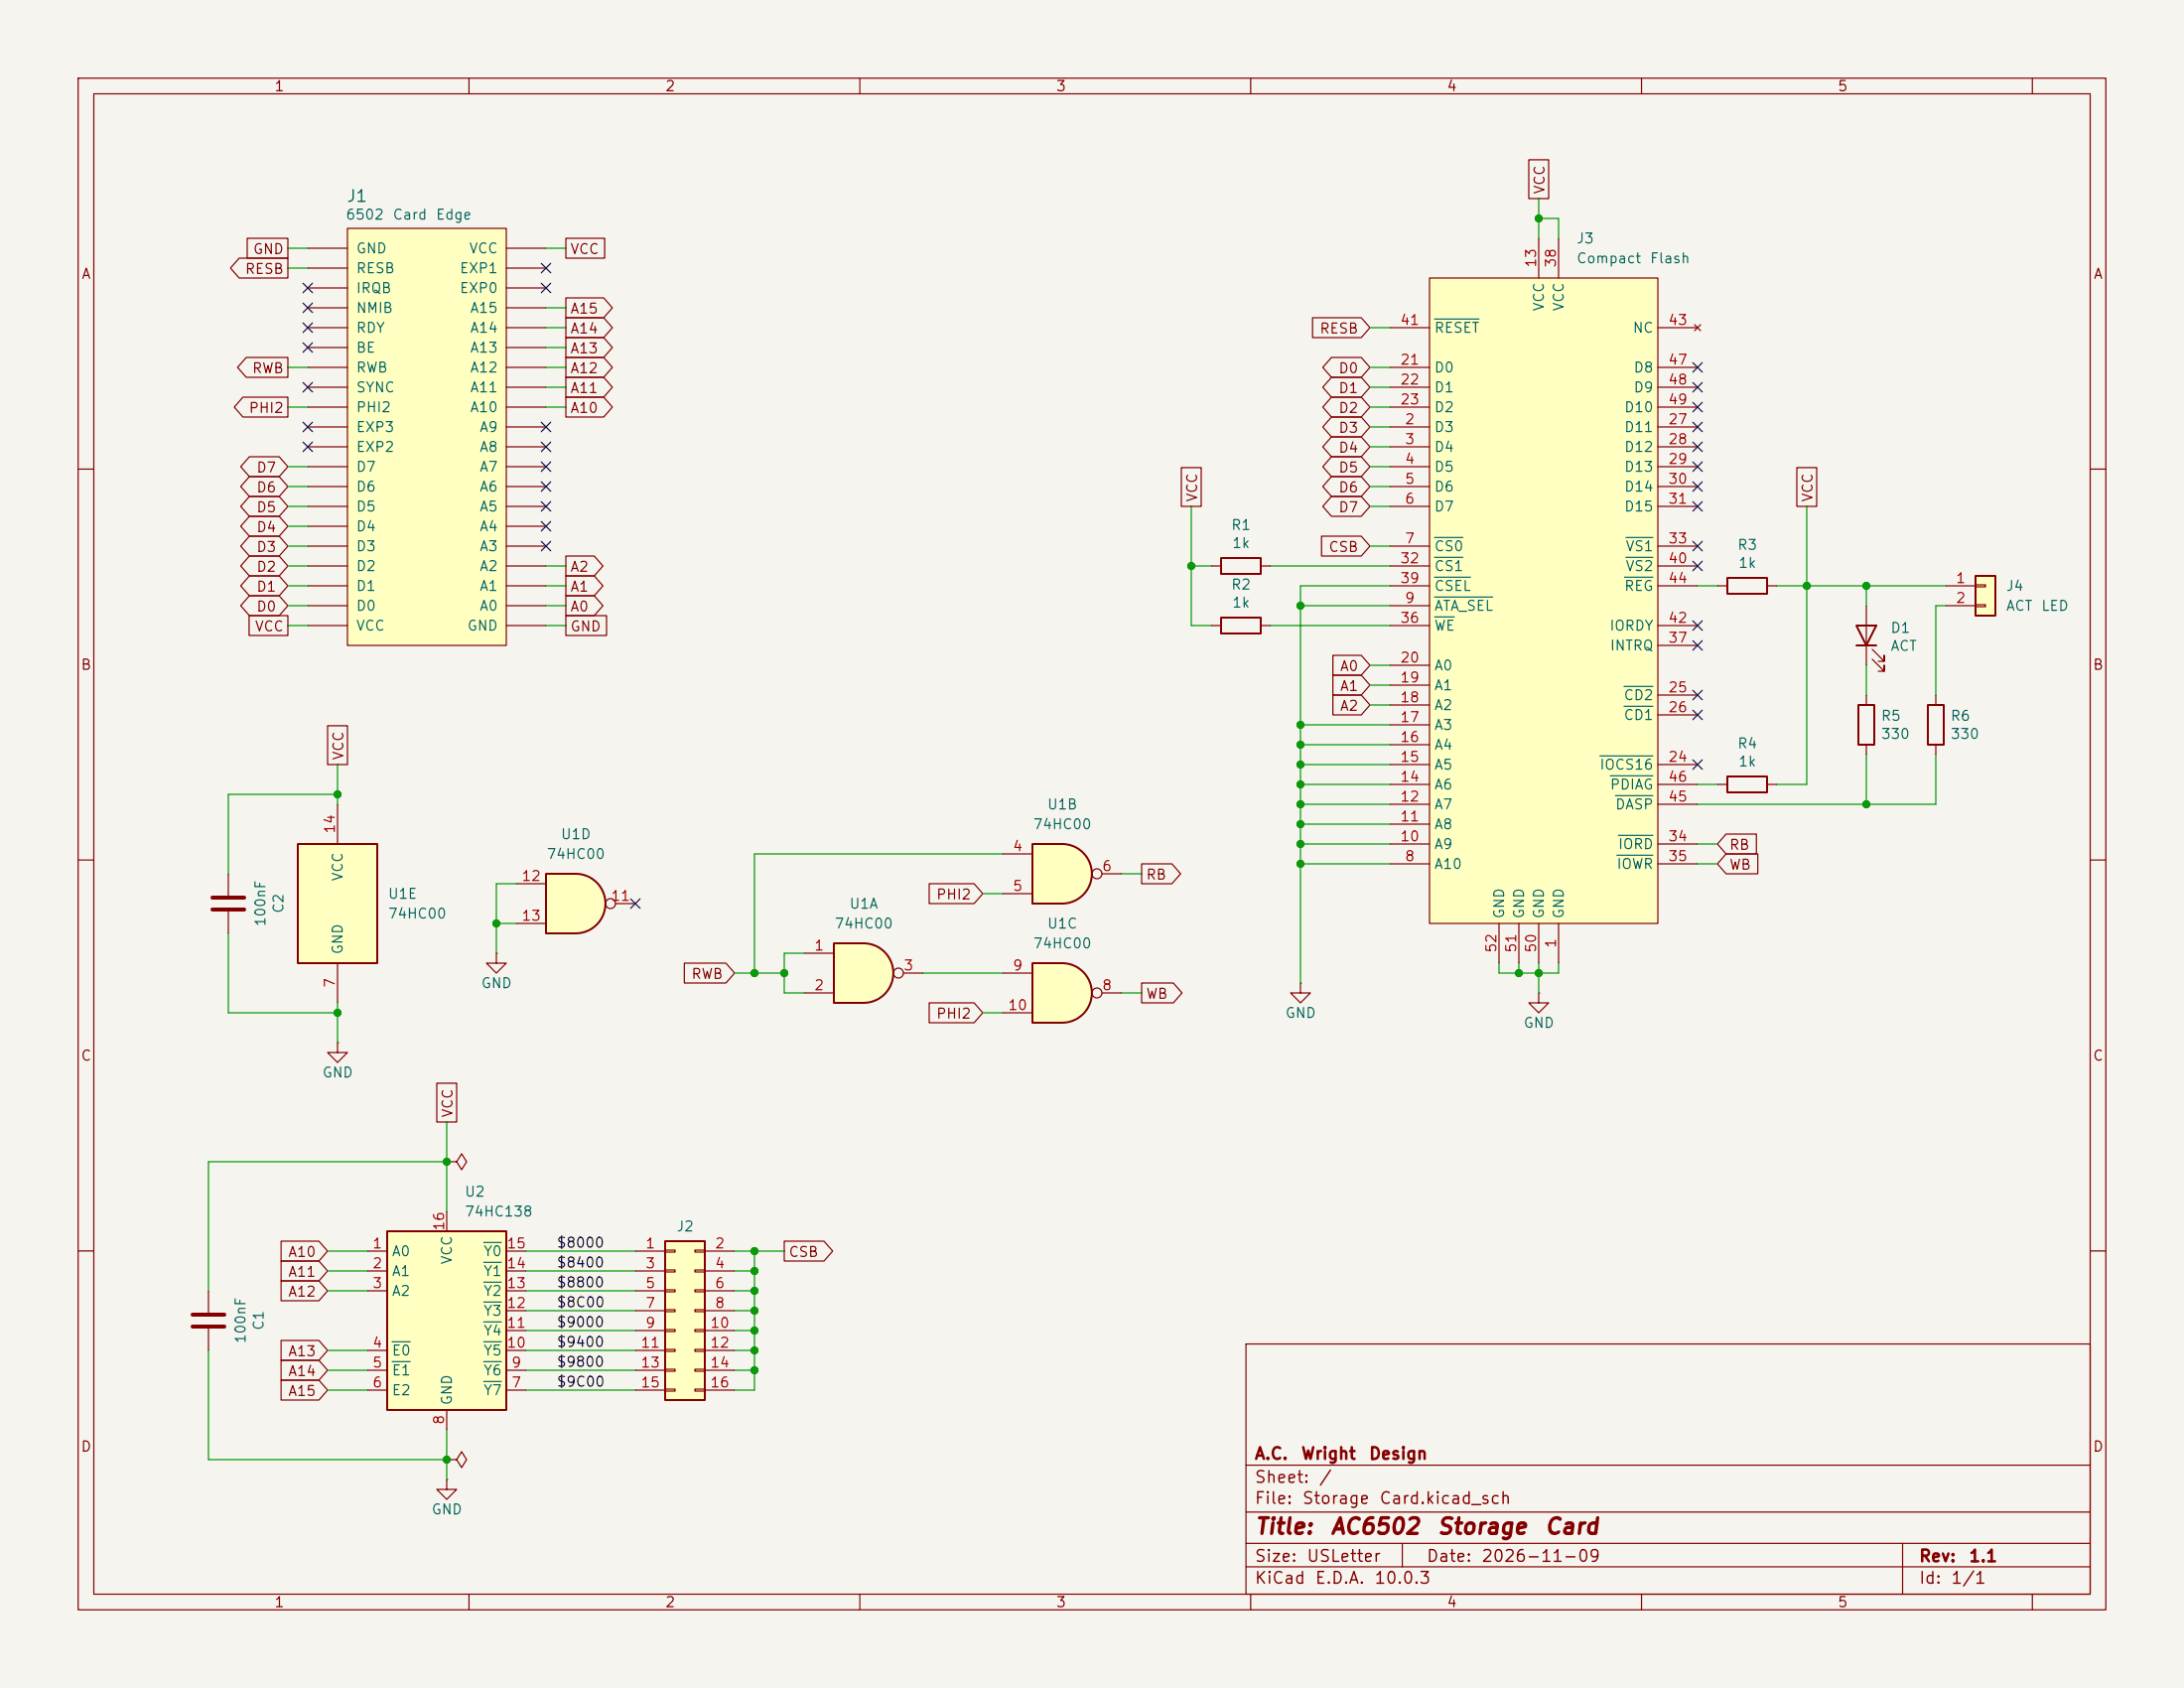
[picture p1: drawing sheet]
<svg xmlns="http://www.w3.org/2000/svg" width="279mm" height="216mm" viewBox="0 0 279 216" stroke-linecap="round" stroke-linejoin="round" font-family="sans-serif">
<path d="M0 0h279.4v215.9h-279.4z" fill="#f5f4ef" stroke="#f5f4ef" stroke-width=".13"/>
<g fill="none" stroke="#840000" stroke-width=".15">
<path d="M10 10h259.4v195.9h-259.4zM12 12h255.4v191.9h-255.4zM60 10v2M110 10v2M160 10v2M210 10v2M260 10v2M10 60h2M154.9 72.4h1.3M161.3 72.4h1.3M219.7 74.9h1.3M226.1 74.9h1.2"/>
<path d="M267.4 60h2M154.9 80h1.3M161.3 80h1.3M10 110h2M267.4 110h2M10 160h2M159.4 171.9h108v32h-108zM267.4 160h2M159.4 197.4h108M159.4 193.4h108M159.4 187.4h108M179.4 197.4v3"/>
<path d="M243.4 197.4v6.5M60 203.9v2M110 203.9v2M159.4 200.4h108M160 203.9v2M210 203.9v2M260 203.9v2"/>
</g>
<path d="M156.2 79h5.1v2h-5.1zM156.2 71.4h5.1v2h-5.1zM221 73.9h5.1v2h-5.1z" fill="none" stroke="#840000" stroke-width=".25"/>
<path d="M110.5 120.7a3.8 3.8 0 0 1 3.8 3.8 3.8 3.8 0 0 1-3.8 3.8z" fill="#ffffc2" stroke="#ffffc2" stroke-width=".13"/>
<path d="M106.7 120.7h3.8v7.6h-3.8z" fill="#ffffc2"/>
<path d="M106.7 120.7h3.8a3.8 3.8 0 0 1 3.8 3.8 3.8 3.8 0 0 1-3.8 3.8h-3.8z" fill="none" stroke="#840000" stroke-width=".25"/>
<g fill="none" stroke="#840000" stroke-width=".15">
<path d="M102.9 121.9h3.8M102.9 127h3.8M115.6 124.5h2.5"/>
<circle cx="114.9" cy="124.5" r=".63"/>
</g>
<path d="M135.9 108a3.8 3.8 0 0 1 3.8 3.8 3.8 3.8 0 0 1-3.8 3.8z" fill="#ffffc2" stroke="#ffffc2" stroke-width=".13"/>
<path d="M132.1 108h3.8v7.6h-3.8z" fill="#ffffc2"/>
<path d="M132.1 108h3.8a3.8 3.8 0 0 1 3.8 3.8 3.8 3.8 0 0 1-3.8 3.8h-3.8z" fill="none" stroke="#840000" stroke-width=".25"/>
<g fill="none" stroke="#840000" stroke-width=".15">
<path d="M128.3 109.2h3.8M128.3 114.3h3.8M141 111.8h2.5"/>
<circle cx="140.3" cy="111.8" r=".63"/>
</g>
<path d="M135.9 123.2a3.8 3.8 0 0 1 3.8 3.8 3.8 3.8 0 0 1-3.8 3.8z" fill="#ffffc2" stroke="#ffffc2" stroke-width=".13"/>
<path d="M132.1 123.2h3.8v7.6h-3.8z" fill="#ffffc2"/>
<path d="M132.1 123.2h3.8a3.8 3.8 0 0 1 3.8 3.8 3.8 3.8 0 0 1-3.8 3.8h-3.8z" fill="none" stroke="#840000" stroke-width=".25"/>
<g fill="none" stroke="#840000" stroke-width=".15">
<path d="M128.3 124.5h3.8M128.3 129.5h3.8M141 127h2.5"/>
<circle cx="140.3" cy="127" r=".63"/>
</g>
<path d="M182.9 35.6h29.2v82.5h-29.2z" fill="#ffffc2"/>
<g fill="none" stroke="#840000" stroke-width=".15">
<path d="M182.9 35.6h29.2v82.5h-29.2zM196.8 30.5v5.1M199.4 30.5v5.1M177.8 54.6h5.1M177.8 57.2h5.1M177.8 59.7h5.1M177.8 47h5.1M177.8 49.5h5.1M177.8 52.1h5.1M177.8 41.9h5.1M212.1 54.6h5.1M212.1 57.2h5.1"/>
<path d="M212.1 59.7h5.1M212.1 47h5.1M212.1 49.5h5.1M212.1 52.1h5.1M212.1 41.9h5.1M216.8 41.5l.8 .8M217.6 41.5l-.8 .8M177.8 62.2h5.1M177.8 64.8h5.1M177.8 69.9h5.1M177.8 77.5h5.1M177.8 72.4h5.1"/>
<path d="M177.8 74.9h5.1M212.1 62.2h5.1M212.1 64.8h5.1M212.1 69.9h5.1M212.1 72.4h5.1M212.1 74.9h5.1M177.8 97.8h5.1M177.8 95.3h5.1M177.8 92.7h5.1M177.8 90.2h5.1M177.8 87.6h5.1M177.8 85.1h5.1"/>
<path d="M177.8 80h5.1M212.1 97.8h5.1M212.1 88.9h5.1M212.1 91.4h5.1M212.1 80h5.1M212.1 82.6h5.1M177.8 110.5h5.1M177.8 108h5.1M177.8 105.4h5.1M177.8 102.9h5.1M177.8 100.3h5.1M191.8 118.1v5.1"/>
<path d="M194.3 118.1v5.1M196.8 118.1v5.1M199.4 118.1v5.1M212.1 110.5h5.1M212.1 108h5.1M212.1 102.9h5.1M212.1 100.3h5.1"/>
</g>
<g fill="none" stroke="#006464" stroke-width=".15">
<path d="M183.5 40.8h5.7M183.5 68.7h3.7M183.5 76.4h7.5M183.5 71.3h3.7M183.5 78.9h2.6M183.5 73.8h4.6M207.8 73.8h3.7M208 68.7h3.5M208 71.3h3.5M204.7 96.7h6.8M206 99.2h5.5M207.8 87.8h3.7"/>
<path d="M207.8 90.3h3.7M206.7 101.8h4.8M206.8 109.4h4.7M207 106.8h4.5"/>
</g>
<path d="M44.4 29.2h20.4v53.4h-20.4z" fill="#ffffc2"/>
<g fill="none" stroke="#840000" stroke-width=".15">
<path d="M39.4 39.4h5M39.4 36.8h5M39.4 34.3h5M39.4 31.8h5M44.4 29.2h20.4v53.4h-20.4zM64.8 39.4h5M64.8 36.8h5M64.8 34.3h5M64.8 31.8h5M39.4 59.7h5M39.4 57.2h5M39.4 54.6h5"/>
<path d="M39.4 52.1h5M39.4 49.5h5M39.4 47h5M39.4 44.5h5M39.4 41.9h5M64.8 59.7h5M64.8 57.2h5M64.8 54.6h5M64.8 52.1h5M64.8 49.5h5M64.8 47h5M64.8 44.5h5"/>
<path d="M64.8 41.9h5M39.4 77.5h5M39.4 74.9h5M39.4 72.4h5M39.4 69.9h5M39.4 67.3h5M39.4 64.8h5M39.4 62.2h5M64.8 77.5h5M64.8 74.9h5M64.8 72.4h5M64.8 69.9h5"/>
<path d="M64.8 67.3h5M64.8 64.8h5M64.8 62.2h5M39.4 80h5M64.8 80h5M219.7 100.3h1.3M226.1 100.3h1.2M63.5 121.9v1.3h1.3l-1.3 1.3-1.3-1.3h1.3M63.5 121.9h.1"/>
</g>
<path d="M221 99.3h5.1v2h-5.1z" fill="none" stroke="#840000" stroke-width=".25"/>
<path d="M73.7 111.8a3.8 3.8 0 0 1 3.8 3.8 3.8 3.8 0 0 1-3.8 3.8z" fill="#ffffc2" stroke="#ffffc2" stroke-width=".13"/>
<path d="M69.8 111.8h3.9v7.6h-3.9z" fill="#ffffc2"/>
<path d="M69.8 111.8h3.9a3.8 3.8 0 0 1 3.8 3.8 3.8 3.8 0 0 1-3.8 3.8h-3.9z" fill="none" stroke="#840000" stroke-width=".25"/>
<g fill="none" stroke="#840000" stroke-width=".15">
<path d="M66 113h3.8M66 118.1h3.8M78.7 115.6h2.6M196.8 127v1.3h1.3l-1.3 1.2-1.2-1.2h1.2M196.8 127h.1"/>
<circle cx="78.1" cy="115.6" r=".63"/>
</g>
<path d="M38.1 108h10.2v15.2h-10.2z" fill="#ffffc2"/>
<path d="M237.7 90.2h2.1v5.1h-2.1zM246.6 90.2h2.1v5.1h-2.1zM38.1 108h10.2v15.2h-10.2z" fill="none" stroke="#840000" stroke-width=".25"/>
<path d="M238.8 88.9v1.3M238.8 95.3v1.2M247.6 88.9v1.3M247.6 95.3v1.2M43.2 102.9v5.1M43.2 123.2v5.1" fill="none" stroke="#840000" stroke-width=".15"/>
<path d="M49.5 157.5h15.3v22.8h-15.3z" fill="#ffffc2"/>
<path d="M237.5 80h2.5l-1.2 2.6zM237.5 82.6h2.5M49.5 157.5h15.3v22.8h-15.3z" fill="none" stroke="#840000" stroke-width=".25"/>
<g fill="none" stroke="#840000" stroke-width=".15">
<path d="M238.8 77.5v7.6M239.5 84.3l1.5 1.6v-.8v.8h-.7M239.5 83.1l1.5 1.5v-.8v.8h-.7M29.2 111.8v2.8M29.2 116.6v2.8M43.2 133.4v1.2h1.2l-1.2 1.3-1.3-1.3h1.3M43.2 133.4h.1M166.4 125.7v1.3h1.2l-1.2 1.3-1.3-1.3h1.3M166.4 125.7h.1M57.1 154.9v2.6M47 160h2.5M47 162.6h2.5"/>
<path d="M47 165.1h2.5M47 172.7h2.5M47 175.3h2.5M47 177.8h2.5M64.8 160h2.5M64.8 162.6h2.5M64.8 165.1h2.5M64.8 172.7h2.5M64.8 175.3h2.5M64.8 177.8h2.5M64.8 170.2h2.5M64.8 167.6h2.5"/>
<path d="M57.1 189.2v1.3h1.3l-1.3 1.3-1.2-1.3h1.2M57.1 189.2h.1M57.1 186.7h1.3l.7-1 .6 1-.6 1-.7-1M57.1 186.7h.1M57.1 180.3v2.6"/>
</g>
<path d="M61.9 158.9h2.2M50.2 171.6h2.3M50.2 174.2h2.3M61.9 171.6h2.2M61.9 174.2h2.2M61.9 176.7h2.2M61.9 169.1h2.2M61.9 166.5h2.2M61.9 164h2.2M61.9 161.5h2.2" fill="none" stroke="#006464" stroke-width=".15"/>
<path d="M27.2 114.8h4M27.2 116.3h4" fill="none" stroke="#840000" stroke-width=".51"/>
<path d="M85.1 158.8h5.1v20.3h-5.1z" fill="#ffffc2"/>
<path d="M85.1 158.8h5.1v20.3h-5.1z" fill="none" stroke="#840000" stroke-width=".25"/>
<g fill="none" stroke="#840000" stroke-width=".15">
<path d="M85.1 159.9h1.3v.2h-1.3zM88.9 159.9h1.3v.2h-1.3zM81.3 160h3.8M81.3 162.6h3.8M81.3 165.1h3.8M81.3 167.6h3.8M81.3 170.2h3.8M81.3 172.7h3.8M81.3 175.3h3.8M81.3 177.8h3.8M85.1 162.4h1.3v.3h-1.3zM85.1 165h1.3v.2h-1.3z"/>
<path d="M85.1 167.5h1.3v.3h-1.3zM85.1 170.1h1.3v.2h-1.3zM85.1 172.6h1.3v.2h-1.3zM85.1 175.1h1.3v.3h-1.3zM85.1 177.7h1.3v.2h-1.3zM88.9 162.4h1.3v.3h-1.3zM88.9 165h1.3v.2h-1.3zM88.9 167.5h1.3v.3h-1.3zM88.9 170.1h1.3v.2h-1.3zM88.9 172.6h1.3v.2h-1.3zM88.9 175.1h1.3v.3h-1.3zM88.9 177.7h1.3v.2h-1.3z"/>
<path d="M90.2 160h3.8M90.2 162.6h3.8M90.2 165.1h3.8M90.2 167.6h3.8M90.2 170.2h3.8M90.2 172.7h3.8M90.2 175.3h3.8M90.2 177.8h3.8"/>
</g>
<path d="M252.7 73.7h2.6v5h-2.6z" fill="#ffffc2"/>
<path d="M252.7 73.7h2.6v5h-2.6z" fill="none" stroke="#840000" stroke-width=".25"/>
<g fill="none" stroke="#840000" stroke-width=".15">
<path d="M30.6 33h6.2v2.6h-6.2l-1.1-1.3zM31.6 30.5h5.2v2.5h-5.2zM72.4 38.1h4.8l1.1 1.3-1.1 1.2h-4.8zM72.4 30.5h5v2.5h-5zM195.6 20.4h2.5v5h-2.5zM31.1 50.8h5.7v2.5h-5.7l-1.1-1.2zM31.5 45.7h5.3v2.6h-5.3l-1.1-1.3zM31.9 58.4h3.8l1.1 1.3-1.1 1.3h-3.8l-1.1-1.3zM72.4 43.2h4.8l1.1 1.3-1.1 1.2h-4.8zM72.4 50.8h4.8l1.1 1.3-1.1 1.2h-4.8zM72.4 48.3h4.8l1.1 1.2-1.1 1.3h-4.8zM72.4 45.7h4.8l1.1 1.3-1.1 1.3h-4.8z"/>
<path d="M72.4 40.6h4.8l1.1 1.3-1.1 1.3h-4.8zM151.1 59.8h2.6v5h-2.6zM167.9 40.6h6.2l1.2 1.3-1.2 1.3h-6.2zM170.3 58.4h3.8l1.2 1.3-1.2 1.3h-3.8l-1.1-1.3zM170.3 53.3h3.8l1.2 1.3-1.2 1.3h-3.8l-1.1-1.3zM170.3 55.9h3.8l1.2 1.3-1.2 1.2h-3.8l-1.1-1.2zM170.3 48.3h3.8l1.2 1.2-1.2 1.3h-3.8l-1.1-1.3zM170.3 50.8h3.8l1.2 1.3-1.2 1.2h-3.8l-1.1-1.2zM170.3 45.7h3.8l1.2 1.3-1.2 1.3h-3.8l-1.1-1.3zM229.9 59.8h2.5v5h-2.5zM31.9 78.7h4.9v2.6h-4.9zM31.9 68.6h3.8l1.1 1.3-1.1 1.2h-3.8l-1.1-1.2z"/>
<path d="M31.9 66h3.8l1.1 1.3-1.1 1.3h-3.8l-1.1-1.3zM31.9 61h3.8l1.1 1.2-1.1 1.3h-3.8l-1.1-1.3zM31.9 63.5h3.8l1.1 1.3-1.1 1.2h-3.8l-1.1-1.2zM31.9 76.2h3.8l1.1 1.3-1.1 1.2h-3.8l-1.1-1.2zM31.9 71.1h3.8l1.1 1.3-1.1 1.3h-3.8l-1.1-1.3zM31.9 73.7h3.8l1.1 1.2-1.1 1.3h-3.8l-1.1-1.3zM72.4 73.7h3.6l1.1 1.2-1.1 1.3h-3.6zM72.4 71.1h3.6l1.1 1.3-1.1 1.3h-3.6zM72.4 78.7h5.2v2.6h-5.2zM72.4 76.2h3.6l1.1 1.3-1.1 1.2h-3.6zM169.1 68.6h5l1.2 1.3-1.2 1.2h-5zM170.3 61h3.8l1.2 1.2-1.2 1.3h-3.8l-1.1-1.3z"/>
<path d="M170.3 63.5h3.8l1.2 1.3-1.2 1.2h-3.8l-1.1-1.2zM248.9 74.9h3.8M248.9 77.5h3.8M252.7 74.8h1.3v.3h-1.3zM252.7 77.3h1.3v.3h-1.3zM41.9 92.8h2.6v5h-2.6zM170.5 83.8h3.6l1.2 1.3-1.2 1.3h-3.6zM170.5 86.4h3.6l1.2 1.2-1.2 1.3h-3.6zM170.5 88.9h3.6l1.2 1.3-1.2 1.2h-3.6zM118.9 113h5.7l1.1 1.3-1.1 1.3h-5.7zM146 110.5h3.9l1.1 1.3-1.1 1.2h-3.9zM220.8 106.7h3.9v2.5h-3.9l-1.1-1.2z"/>
<path d="M220.8 109.2h4.1v2.6h-4.1l-1.1-1.3zM55.9 138.5h2.5v5h-2.5zM87.5 123.2h5.4l1.1 1.3-1.1 1.2h-5.4zM118.9 128.3h5.7l1.1 1.2-1.1 1.3h-5.7zM146 125.7h4.1l1.1 1.3-1.1 1.3h-4.1zM36 158.7h4.8l1.1 1.3-1.1 1.3h-4.8zM57.1 148.6h1.3l.7-1 .6 1-.6 1-.7-1M57.1 148.6h.1M100.3 158.7h5.1l1.1 1.3-1.1 1.3h-5.1zM26.7 165.1v2.8M26.7 169.9v2.8M36 174h4.8l1.1 1.3-1.1 1.2h-4.8z"/>
<path d="M36 171.4h4.8l1.1 1.3-1.1 1.3h-4.8zM36 176.5h4.8l1.1 1.3-1.1 1.3h-4.8zM36 163.8h4.8l1.1 1.3-1.1 1.3h-4.8zM36 161.3h4.8l1.1 1.3-1.1 1.2h-4.8z"/>
</g>
<path d="M24.6 168.1h4.1M24.6 169.7h4.1" fill="none" stroke="#840000" stroke-width=".51"/>
<g fill="none" stroke="#009600" stroke-width=".15">
<path d="M36.8 31.8h2.6M36.8 34.3h2.6M69.8 31.8h2.6M69.8 39.4h2.6M196.8 27.9h2.6v2.6M196.8 25.4v5.1M36.8 59.7h2.6M36.8 52.1h2.6M36.8 47h2.6M69.8 52.1h2.6M69.8 41.9h2.6M69.8 49.5h2.6"/>
<path d="M69.8 47h2.6M69.8 44.5h2.6M175.3 59.7h2.5M175.3 54.6h2.5M175.3 57.2h2.5M175.3 52.1h2.5M175.3 41.9h2.5M175.3 49.5h2.5M175.3 47h2.5M36.8 77.5h2.6M36.8 72.4h2.6M36.8 62.2h2.6"/>
<path d="M36.8 74.9h2.6M36.8 64.8h2.6M36.8 69.9h2.6M36.8 67.3h2.6M69.8 77.5h2.6M69.8 72.4h2.6M69.8 74.9h2.6M152.4 64.8v15.2h2.5M152.4 72.4h2.5M162.6 72.4h15.2M166.4 77.5h11.4M175.3 62.2h2.5"/>
<path d="M175.3 64.8h2.5M175.3 69.9h2.5M177.8 74.9h-11.4v50.8M217.2 74.9h2.5M227.3 74.9h21.6M231.1 64.8v35.5h-3.8M238.8 74.9v2.6M248.9 77.5h-1.3v11.4M36.8 80h2.6M43.2 97.8v5.1M69.8 80h2.6M162.6 80h15.2"/>
<path d="M166.4 92.7h11.4M166.4 95.3h11.4M166.4 97.8h11.4M175.3 87.6h2.5M175.3 90.2h2.5M175.3 85.1h2.5M238.8 85.1v3.8M238.8 96.5v6.4M247.6 96.5v6.4h-30.4M29.2 119.4v10.1h14M43.2 101.6h-14v10.2M63.5 118.1h2.5"/>
<path d="M66 113h-2.5v8.9M125.7 114.3h2.6M128.3 109.2h-31.8v15.3M143.5 111.8h2.5M166.4 110.5h11.4M166.4 100.3h11.4M166.4 102.9h11.4M166.4 108h11.4M166.4 105.4h11.4M217.2 110.5h2.5M217.2 100.3h2.5M217.2 108h2.5"/>
<path d="M43.2 128.3v5.1M94 124.5h6.3M102.9 121.9h-2.6v5.1h2.6M118.1 124.5h10.2M125.7 129.5h2.6M143.5 127h2.5M191.8 123.2v1.3h7.6v-1.3M194.3 123.2v1.3M196.8 123.2v3.8M57.1 148.6h-30.4v16.5M57.1 143.5v11.4M26.7 172.7v14h30.4"/>
<path d="M41.9 172.7h5.1M41.9 160h5.1M41.9 165.1h5.1M41.9 162.6h5.1M41.9 177.8h5.1M41.9 175.3h5.1M67.3 170.2h14M67.3 172.7h14M67.3 160h14M67.3 167.6h14M67.3 165.1h14M67.3 162.6h14"/>
<path d="M67.3 177.8h14M67.3 175.3h14M94 170.2h2.5M94 172.7h2.5M94 160h6.3M94 167.6h2.5M94 165.1h2.5M94 162.6h2.5M94 175.3h2.5M96.5 160v17.8h-2.5M57.1 182.9v6.3"/>
</g>
<g fill="none" stroke="#000084" stroke-width=".15">
<path d="M38.8 36.2l1.2 1.2M38.8 38.8l1.2 1.2M40 36.2l-1.2 1.2M40 38.8l-1.2 1.2M69.2 33.7l1.3 1.2M69.2 36.2l1.3 1.2M70.5 33.7l-1.3 1.2M70.5 36.2l-1.3 1.2M38.8 54l1.2 1.2M38.8 56.5l1.2 1.3M38.8 41.3l1.2 1.2M38.8 48.9l1.2 1.2"/>
<path d="M38.8 43.8l1.2 1.3M40 54l-1.2 1.2M40 56.5l-1.2 1.3M40 41.3l-1.2 1.2M40 48.9l-1.2 1.2M40 43.8l-1.2 1.3M69.2 56.5l1.3 1.3M69.2 54l1.3 1.2M69.2 59.1l1.3 1.2M70.5 56.5l-1.3 1.3M70.5 54l-1.3 1.2M70.5 59.1l-1.3 1.2"/>
<path d="M216.6 59.1l1.2 1.2M216.6 54l1.2 1.2M216.6 56.5l1.2 1.3M216.6 51.5l1.2 1.2M216.6 46.4l1.2 1.2M216.6 48.9l1.2 1.2M217.8 59.1l-1.2 1.2M217.8 54l-1.2 1.2M217.8 56.5l-1.2 1.3M217.8 51.5l-1.2 1.2M217.8 46.4l-1.2 1.2M217.8 48.9l-1.2 1.2"/>
<path d="M69.2 61.6l1.3 1.2M69.2 66.7l1.3 1.2M69.2 64.2l1.3 1.2M69.2 69.2l1.3 1.3M70.5 61.6l-1.3 1.2M70.5 66.7l-1.3 1.2M70.5 64.2l-1.3 1.2M70.5 69.2l-1.3 1.3M216.6 61.6l1.2 1.2M216.6 69.2l1.2 1.3M216.6 71.8l1.2 1.2M216.6 79.4l1.2 1.2"/>
<path d="M216.6 64.2l1.2 1.2M217.8 61.6l-1.2 1.2M217.8 69.2l-1.2 1.3M217.8 71.8l-1.2 1.2M217.8 79.4l-1.2 1.2M217.8 64.2l-1.2 1.2M216.6 88.3l1.2 1.2M216.6 90.8l1.2 1.2M216.6 97.2l1.2 1.2M216.6 81.9l1.2 1.3M217.8 88.3l-1.2 1.2M217.8 90.8l-1.2 1.2"/>
<path d="M217.8 97.2l-1.2 1.2M217.8 81.9l-1.2 1.3M80.7 115l1.2 1.2M81.9 115l-1.2 1.2"/>
</g>
<g fill="#009600" stroke="#009600" stroke-width=".13">
<circle cx="166.4" cy="102.9" r=".46"/>
<circle cx="166.4" cy="105.4" r=".46"/>
<circle cx="166.4" cy="95.3" r=".46"/>
<circle cx="166.4" cy="97.8" r=".46"/>
<circle cx="196.8" cy="124.5" r=".46"/>
<circle cx="194.3" cy="124.5" r=".46"/>
<circle cx="166.4" cy="100.3" r=".46"/>
<circle cx="238.8" cy="74.9" r=".46"/>
<circle cx="231.1" cy="74.9" r=".46"/>
<circle cx="238.8" cy="102.9" r=".46"/>
<circle cx="196.8" cy="27.9" r=".46"/>
<circle cx="166.4" cy="92.7" r=".46"/>
<circle cx="166.4" cy="77.5" r=".46"/>
<circle cx="152.4" cy="72.4" r=".46"/>
<circle cx="166.4" cy="108" r=".46"/>
<circle cx="166.4" cy="110.5" r=".46"/>
<circle cx="96.5" cy="170.2" r=".46"/>
<circle cx="96.5" cy="172.7" r=".46"/>
<circle cx="96.5" cy="162.6" r=".46"/>
<circle cx="96.5" cy="160" r=".46"/>
<circle cx="96.5" cy="124.5" r=".46"/>
<circle cx="96.5" cy="165.1" r=".46"/>
<circle cx="96.5" cy="167.6" r=".46"/>
<circle cx="100.3" cy="124.5" r=".46"/>
<circle cx="63.5" cy="118.1" r=".46"/>
<circle cx="43.2" cy="101.6" r=".46"/>
<circle cx="43.2" cy="129.5" r=".46"/>
<circle cx="57.1" cy="148.6" r=".46"/>
<circle cx="96.5" cy="175.3" r=".46"/>
<circle cx="57.1" cy="186.7" r=".46"/>
</g>
<g font-size="2" fill="#840000">
<text x="160.4" y="196.7">Title:</text>
<text x="170.1" y="196.7">AC6502</text>
<text x="183.7" y="196.7">Storage</text>
<text x="197.5" y="196.7">Card</text>
</g>
<text font-size="1.5" fill="#006464" x="44.2" y="26.2">J1</text>
<g font-size="1.5" fill="#840000">
<text x="160.4" y="190">Sheet:</text>
<text x="160.4" y="187">A.C.</text>
<text x="166.4" y="187">Wright</text>
<text x="168.6" y="190">/</text>
<text x="175" y="187">Design</text>
<text x="160.4" y="192.7">File:</text>
<text x="166.5" y="192.7">Storage</text>
<text x="176.4" y="192.7">Card.kicad_sch</text>
<text x="160.4" y="202.9">KiCad</text>
<text x="160.4" y="200.1">Size:</text>
<text x="167.1" y="200.1">USLetter</text>
<text x="168.1" y="202.9">E.D.A.</text>
<text x="175.7" y="202.9">10.0.3</text>
<text x="182.4" y="200.1">Date:</text>
<text x="189.4" y="200.1">2026-11-09</text>
<text x="245.4" y="200.1">Rev:</text>
<text x="245.4" y="202.9">Id:</text>
<text x="249.5" y="202.9">1/1</text>
<text x="251.8" y="200.1">1.1</text>
</g>
<g font-size="1.3" fill="#840000">
<text x="35" y="12">1</text>
<text x="85" y="12">2</text>
<text x="135" y="12">3</text>
<text x="185" y="12">4</text>
<text x="235" y="12">5</text>
<text x="197.9" y="24.9" transform="rotate(-90 197.9 24.9)">VCC</text>
<text x="10.3" y="36">A</text>
<text x="31.3" y="35.4">RESB</text>
<text x="32.3" y="32.8">GND</text>
<text x="72.9" y="32.8">VCC</text>
<text x="267.7" y="36">A</text>
<text x="72.9" y="40.4">A15</text>
<text x="72.9" y="45.5">A13</text>
<text x="72.9" y="43">A14</text>
<text x="168.7" y="43">RESB</text>
<text x="31.7" y="53.1">PHI2</text>
<text x="32.2" y="48.1">RWB</text>
<text x="72.9" y="53.1">A10</text>
<text x="72.9" y="50.6">A11</text>
<text x="72.9" y="48.1">A12</text>
<text x="171.1" y="50.6">D1</text>
<text x="171.1" y="53.1">D2</text>
<text x="171.1" y="48.1">D0</text>
<text x="171.1" y="55.7">D3</text>
<text x="171.1" y="58.2">D4</text>
<text x="32.7" y="60.8">D7</text>
<text x="32.7" y="63.3">D6</text>
<text x="32.7" y="65.8">D5</text>
<text x="153.5" y="64.3" transform="rotate(-90 153.5 64.3)">VCC</text>
<text x="171.1" y="63.3">D6</text>
<text x="171.1" y="60.8">D5</text>
<text x="171.1" y="65.8">D7</text>
<text x="232.2" y="64.3" transform="rotate(-90 232.2 64.3)">VCC</text>
<text x="32.7" y="70.9">D3</text>
<text x="32.7" y="68.4">D4</text>
<text x="169.9" y="70.9">CSB</text>
<text x="32.7" y="73.5">D2</text>
<text x="32.7" y="76">D1</text>
<text x="72.9" y="76">A1</text>
<text x="72.9" y="73.5">A2</text>
<text x="32.5" y="81.1">VCC</text>
<text x="32.7" y="78.5">D0</text>
<text x="72.9" y="81.1">GND</text>
<text x="72.9" y="78.5">A0</text>
<text x="10.3" y="86">B</text>
<text x="171.3" y="86.2">A0</text>
<text x="171.3" y="88.7">A1</text>
<text x="267.7" y="86">B</text>
<text x="171.3" y="91.2">A2</text>
<text x="44.2" y="97.3" transform="rotate(-90 44.2 97.3)">VCC</text>
<text x="146.5" y="112.8">RB</text>
<text x="221.1" y="109">RB</text>
<text x="221.1" y="111.6">WB</text>
<text x="119.7" y="115.4">PHI2</text>
<text x="88.4" y="125.5">RWB</text>
<text x="119.7" y="130.6">PHI2</text>
<text x="146.5" y="128.1">WB</text>
<text x="10.3" y="136">C</text>
<text x="267.7" y="136">C</text>
<text x="58.2" y="143" transform="rotate(-90 58.2 143)">VCC</text>
<text x="36.8" y="161.1">A10</text>
<text x="100.8" y="161.1">CSB</text>
<text x="36.8" y="166.2">A12</text>
<text x="36.8" y="163.6">A11</text>
<text x="36.8" y="173.8">A13</text>
<text x="36.8" y="176.3">A14</text>
<text x="36.8" y="178.9">A15</text>
<text x="10.3" y="186">D</text>
<text x="267.7" y="186">D</text>
<text x="35" y="205.9">1</text>
<text x="85" y="205.9">2</text>
<text x="135" y="205.9">3</text>
<text x="185" y="205.9">4</text>
<text x="235" y="205.9">5</text>
</g>
<g font-size="1.3" fill="#006464">
<text x="44.1" y="28.4">6502</text>
<text x="50.1" y="28.4">Card</text>
<text x="55.7" y="28.4">Edge</text>
<text x="45.5" y="32.7">GND</text>
<text x="45.5" y="35.3">RESB</text>
<text x="58.7" y="35.3">EXP1</text>
<text x="59.9" y="32.7">VCC</text>
<text x="201.6" y="31.5">J3</text>
<text x="201.6" y="34">Compact</text>
<text x="211" y="34">Flash</text>
<text x="45.5" y="37.8">IRQB</text>
<text x="45.5" y="40.3">NMIB</text>
<text x="58.7" y="37.8">EXP0</text>
<text x="60" y="40.3">A15</text>
<text x="197.8" y="39.9" transform="rotate(-90 197.8 39.9)">VCC</text>
<text x="200.4" y="39.9" transform="rotate(-90 200.4 39.9)">VCC</text>
<text x="45.5" y="45.4">BE</text>
<text x="45.5" y="42.9">RDY</text>
<text x="45.5" y="48">RWB</text>
<text x="60" y="48">A12</text>
<text x="60" y="45.4">A13</text>
<text x="60" y="42.9">A14</text>
<text x="183.4" y="48">D0</text>
<text x="183.4" y="42.9">RESET</text>
<text x="208.8" y="42.9">NC</text>
<text x="208.9" y="48">D8</text>
<text x="45.5" y="53">PHI2</text>
<text x="45.5" y="50.5">SYNC</text>
<text x="60" y="53">A10</text>
<text x="60" y="50.5">A11</text>
<text x="183.4" y="50.5">D1</text>
<text x="183.4" y="53">D2</text>
<text x="207.7" y="53">D10</text>
<text x="208.9" y="50.5">D9</text>
<text x="45.5" y="58.1">EXP2</text>
<text x="45.5" y="55.6">EXP3</text>
<text x="61.3" y="58.1">A8</text>
<text x="61.3" y="55.6">A9</text>
<text x="183.4" y="55.6">D3</text>
<text x="183.4" y="58.1">D4</text>
<text x="207.7" y="55.6">D11</text>
<text x="207.7" y="58.1">D12</text>
<text x="45.5" y="65.7">D5</text>
<text x="45.5" y="63.2">D6</text>
<text x="45.5" y="60.7">D7</text>
<text x="61.3" y="65.7">A5</text>
<text x="61.3" y="63.2">A6</text>
<text x="61.3" y="60.7">A7</text>
<text x="183.4" y="60.7">D5</text>
<text x="183.4" y="63.2">D6</text>
<text x="183.4" y="65.7">D7</text>
<text x="207.7" y="60.7">D13</text>
<text x="207.7" y="63.2">D14</text>
<text x="207.7" y="65.7">D15</text>
<text x="45.5" y="70.8">D3</text>
<text x="45.5" y="68.3">D4</text>
<text x="61.3" y="70.8">A3</text>
<text x="61.3" y="68.3">A4</text>
<text x="157.4" y="68.1">R1</text>
<text x="157.5" y="70.4">1k</text>
<text x="183.4" y="70.8">CS0</text>
<text x="207.9" y="70.8">VS1</text>
<text x="222.2" y="70.6">R3</text>
<text x="45.5" y="75.9">D1</text>
<text x="45.5" y="73.4">D2</text>
<text x="61.3" y="75.9">A1</text>
<text x="61.3" y="73.4">A2</text>
<text x="157.4" y="75.7">R2</text>
<text x="183.4" y="73.4">CS1</text>
<text x="183.4" y="75.9">CSEL</text>
<text x="207.7" y="75.9">REG</text>
<text x="207.9" y="73.4">VS2</text>
<text x="222.3" y="73">1k</text>
<text x="256.5" y="75.9">J4</text>
<text x="45.5" y="78.4">D0</text>
<text x="45.5" y="81">VCC</text>
<text x="59.7" y="81">GND</text>
<text x="61.3" y="78.4">A0</text>
<text x="157.5" y="78">1k</text>
<text x="183.4" y="78.4">ATA_SEL</text>
<text x="183.4" y="81">WE</text>
<text x="205.8" y="81">IORDY</text>
<text x="205.9" y="83.5">INTRQ</text>
<text x="241.8" y="81.3">D1</text>
<text x="241.8" y="83.6">ACT</text>
<text x="256.5" y="78.4">ACT</text>
<text x="261" y="78.4">LED</text>
<text x="183.4" y="88.6">A1</text>
<text x="183.4" y="86.1">A0</text>
<text x="207.6" y="89.9">CD2</text>
<text x="183.4" y="93.7">A3</text>
<text x="183.4" y="91.1">A2</text>
<text x="207.6" y="92.4">CD1</text>
<text x="240.5" y="92.5">R5</text>
<text x="240.5" y="94.8">330</text>
<text x="249.4" y="92.5">R6</text>
<text x="249.4" y="94.8">330</text>
<text x="183.4" y="101.3">A6</text>
<text x="183.4" y="98.8">A5</text>
<text x="183.4" y="96.2">A4</text>
<text x="204.5" y="98.8">IOCS16</text>
<text x="205.9" y="101.3">PDIAG</text>
<text x="222.2" y="96">R4</text>
<text x="222.3" y="98.4">1k</text>
<text x="71.6" y="107.7">U1D</text>
<text x="132.1" y="106.4">74HC00</text>
<text x="133.9" y="103.8">U1B</text>
<text x="183.4" y="106.4">A8</text>
<text x="183.4" y="103.8">A7</text>
<text x="206.5" y="103.8">DASP</text>
<text x="44.2" y="112.8" transform="rotate(-90 44.2 112.8)">VCC</text>
<text x="69.8" y="110.2">74HC00</text>
<text x="183.4" y="111.5">A10</text>
<text x="183.4" y="108.9">A9</text>
<text x="206.7" y="111.5">IOWR</text>
<text x="206.9" y="108.9">IORD</text>
<text x="34.3" y="118.6" transform="rotate(-90 34.3 118.6)">100nF</text>
<text x="36.6" y="116.9" transform="rotate(-90 36.6 116.9)">C2</text>
<text x="49.5" y="117.8">74HC00</text>
<text x="49.5" y="115.3">U1E</text>
<text x="106.7" y="119.1">74HC00</text>
<text x="108.6" y="116.5">U1A</text>
<text x="133.9" y="119.1">U1C</text>
<text x="192.7" y="117.6" transform="rotate(-90 192.7 117.6)">GND</text>
<text x="195.3" y="117.6" transform="rotate(-90 195.3 117.6)">GND</text>
<text x="197.8" y="117.6" transform="rotate(-90 197.8 117.6)">GND</text>
<text x="200.4" y="117.6" transform="rotate(-90 200.4 117.6)">GND</text>
<text x="44.2" y="122.2" transform="rotate(-90 44.2 122.2)">GND</text>
<text x="132.1" y="121.6">74HC00</text>
<text x="61.5" y="126.7">GND</text>
<text x="164.3" y="130.5">GND</text>
<text x="194.8" y="131.8">GND</text>
<text x="41.1" y="138.1">GND</text>
<text x="59.4" y="153.4">U2</text>
<text x="59.4" y="155.9">74HC138</text>
<text x="50" y="161">A0</text>
<text x="58.1" y="161.8" transform="rotate(-90 58.1 161.8)">VCC</text>
<text x="61.8" y="161">Y0</text>
<text x="86.4" y="157.8">J2</text>
<text x="50" y="163.5">A1</text>
<text x="50" y="166.1">A2</text>
<text x="61.8" y="166.1">Y2</text>
<text x="61.8" y="163.5">Y1</text>
<text x="31.7" y="171.9" transform="rotate(-90 31.7 171.9)">100nF</text>
<text x="34" y="170.3" transform="rotate(-90 34 170.3)">C1</text>
<text x="50" y="173.7">E0</text>
<text x="61.8" y="173.7">Y5</text>
<text x="61.8" y="171.2">Y4</text>
<text x="61.8" y="168.6">Y3</text>
<text x="50" y="176.2">E1</text>
<text x="50" y="178.8">E2</text>
<text x="58.1" y="179.8" transform="rotate(-90 58.1 179.8)">GND</text>
<text x="61.8" y="178.8">Y7</text>
<text x="61.8" y="176.2">Y6</text>
<text x="55.1" y="194">GND</text>
</g>
<g font-size="1.3" fill="#a90000">
<text x="196.8" y="34.3" transform="rotate(-90 196.8 34.3)">13</text>
<text x="199.4" y="34.3" transform="rotate(-90 199.4 34.3)">38</text>
<text x="179" y="41.9">41</text>
<text x="213.3" y="41.9">43</text>
<text x="179" y="47">21</text>
<text x="213.3" y="47">47</text>
<text x="179" y="49.5">22</text>
<text x="179" y="52">23</text>
<text x="213.3" y="49.5">48</text>
<text x="213.3" y="52">49</text>
<text x="179.6" y="54.6">2</text>
<text x="179.6" y="57.1">3</text>
<text x="179.6" y="59.7">4</text>
<text x="213.3" y="54.6">27</text>
<text x="213.3" y="57.1">28</text>
<text x="213.3" y="59.7">29</text>
<text x="179.6" y="62.2">5</text>
<text x="179.6" y="64.7">6</text>
<text x="213.3" y="62.2">30</text>
<text x="213.3" y="64.7">31</text>
<text x="179.6" y="69.8">7</text>
<text x="213.3" y="69.8">33</text>
<text x="179" y="72.4">32</text>
<text x="179" y="74.9">39</text>
<text x="179.6" y="77.4">9</text>
<text x="213.3" y="72.4">40</text>
<text x="213.3" y="74.9">44</text>
<text x="250.1" y="74.9">1</text>
<text x="250.1" y="77.4">2</text>
<text x="179" y="80">36</text>
<text x="213.3" y="82.5">37</text>
<text x="213.3" y="80">42</text>
<text x="179" y="87.6">19</text>
<text x="179" y="85.1">20</text>
<text x="213.3" y="88.9">25</text>
<text x="179" y="95.2">16</text>
<text x="179" y="92.7">17</text>
<text x="179" y="90.1">18</text>
<text x="213.3" y="91.4">26</text>
<text x="179" y="100.3">14</text>
<text x="179" y="97.8">15</text>
<text x="213.3" y="97.8">24</text>
<text x="213.3" y="100.3">46</text>
<text x="43.2" y="106.7" transform="rotate(-90 43.2 106.7)">14</text>
<text x="179" y="107.9">10</text>
<text x="179" y="105.4">11</text>
<text x="179" y="102.8">12</text>
<text x="213.3" y="107.9">34</text>
<text x="213.3" y="102.8">45</text>
<text x="66.6" y="113">12</text>
<text x="129.5" y="109.2">4</text>
<text x="140.9" y="111.7">6</text>
<text x="179.6" y="110.5">8</text>
<text x="213.3" y="110.5">35</text>
<text x="66.6" y="118.1">13</text>
<text x="78.1" y="115.5">11</text>
<text x="129.5" y="114.3">5</text>
<text x="104.1" y="121.9">1</text>
<text x="115.5" y="124.4">3</text>
<text x="129.5" y="124.4">9</text>
<text x="191.7" y="122" transform="rotate(-90 191.7 122)">52</text>
<text x="194.3" y="122" transform="rotate(-90 194.3 122)">51</text>
<text x="196.8" y="122" transform="rotate(-90 196.8 122)">50</text>
<text x="199.4" y="121.4" transform="rotate(-90 199.4 121.4)">1</text>
<text x="43.2" y="126.4" transform="rotate(-90 43.2 126.4)">7</text>
<text x="104.1" y="127">2</text>
<text x="128.9" y="129.5">10</text>
<text x="140.9" y="127">8</text>
<text x="47.6" y="160">1</text>
<text x="57.1" y="157.5" transform="rotate(-90 57.1 157.5)">16</text>
<text x="64.7" y="160">15</text>
<text x="82.5" y="160">1</text>
<text x="91.4" y="160">2</text>
<text x="47.6" y="162.5">2</text>
<text x="47.6" y="165.1">3</text>
<text x="64.7" y="167.6">12</text>
<text x="64.7" y="165.1">13</text>
<text x="64.7" y="162.5">14</text>
<text x="82.5" y="162.5">3</text>
<text x="82.5" y="165.1">5</text>
<text x="82.5" y="167.6">7</text>
<text x="91.4" y="162.5">4</text>
<text x="91.4" y="165.1">6</text>
<text x="91.4" y="167.6">8</text>
<text x="47.6" y="172.7">4</text>
<text x="64.7" y="172.7">10</text>
<text x="64.7" y="170.2">11</text>
<text x="81.9" y="172.7">11</text>
<text x="82.5" y="170.2">9</text>
<text x="90.8" y="170.2">10</text>
<text x="90.8" y="172.7">12</text>
<text x="47.6" y="175.2">5</text>
<text x="47.6" y="177.8">6</text>
<text x="65.3" y="177.8">7</text>
<text x="65.3" y="175.2">9</text>
<text x="81.9" y="175.2">13</text>
<text x="81.9" y="177.8">15</text>
<text x="90.8" y="175.2">14</text>
<text x="90.8" y="177.8">16</text>
<text x="57.1" y="182.3" transform="rotate(-90 57.1 182.3)">8</text>
</g>
<g font-size="1.3" fill="#0f0f0f">
<text x="71.1" y="159.9">$8000</text>
<text x="71.1" y="165">$8800</text>
<text x="71.1" y="162.4">$8400</text>
<text x="71.1" y="167.5">$8C00</text>
<text x="71.1" y="172.6">$9400</text>
<text x="71.1" y="170.1">$9000</text>
<text x="71.1" y="177.7">$9C00</text>
<text x="71.1" y="175.1">$9800</text>
</g>
</svg>
